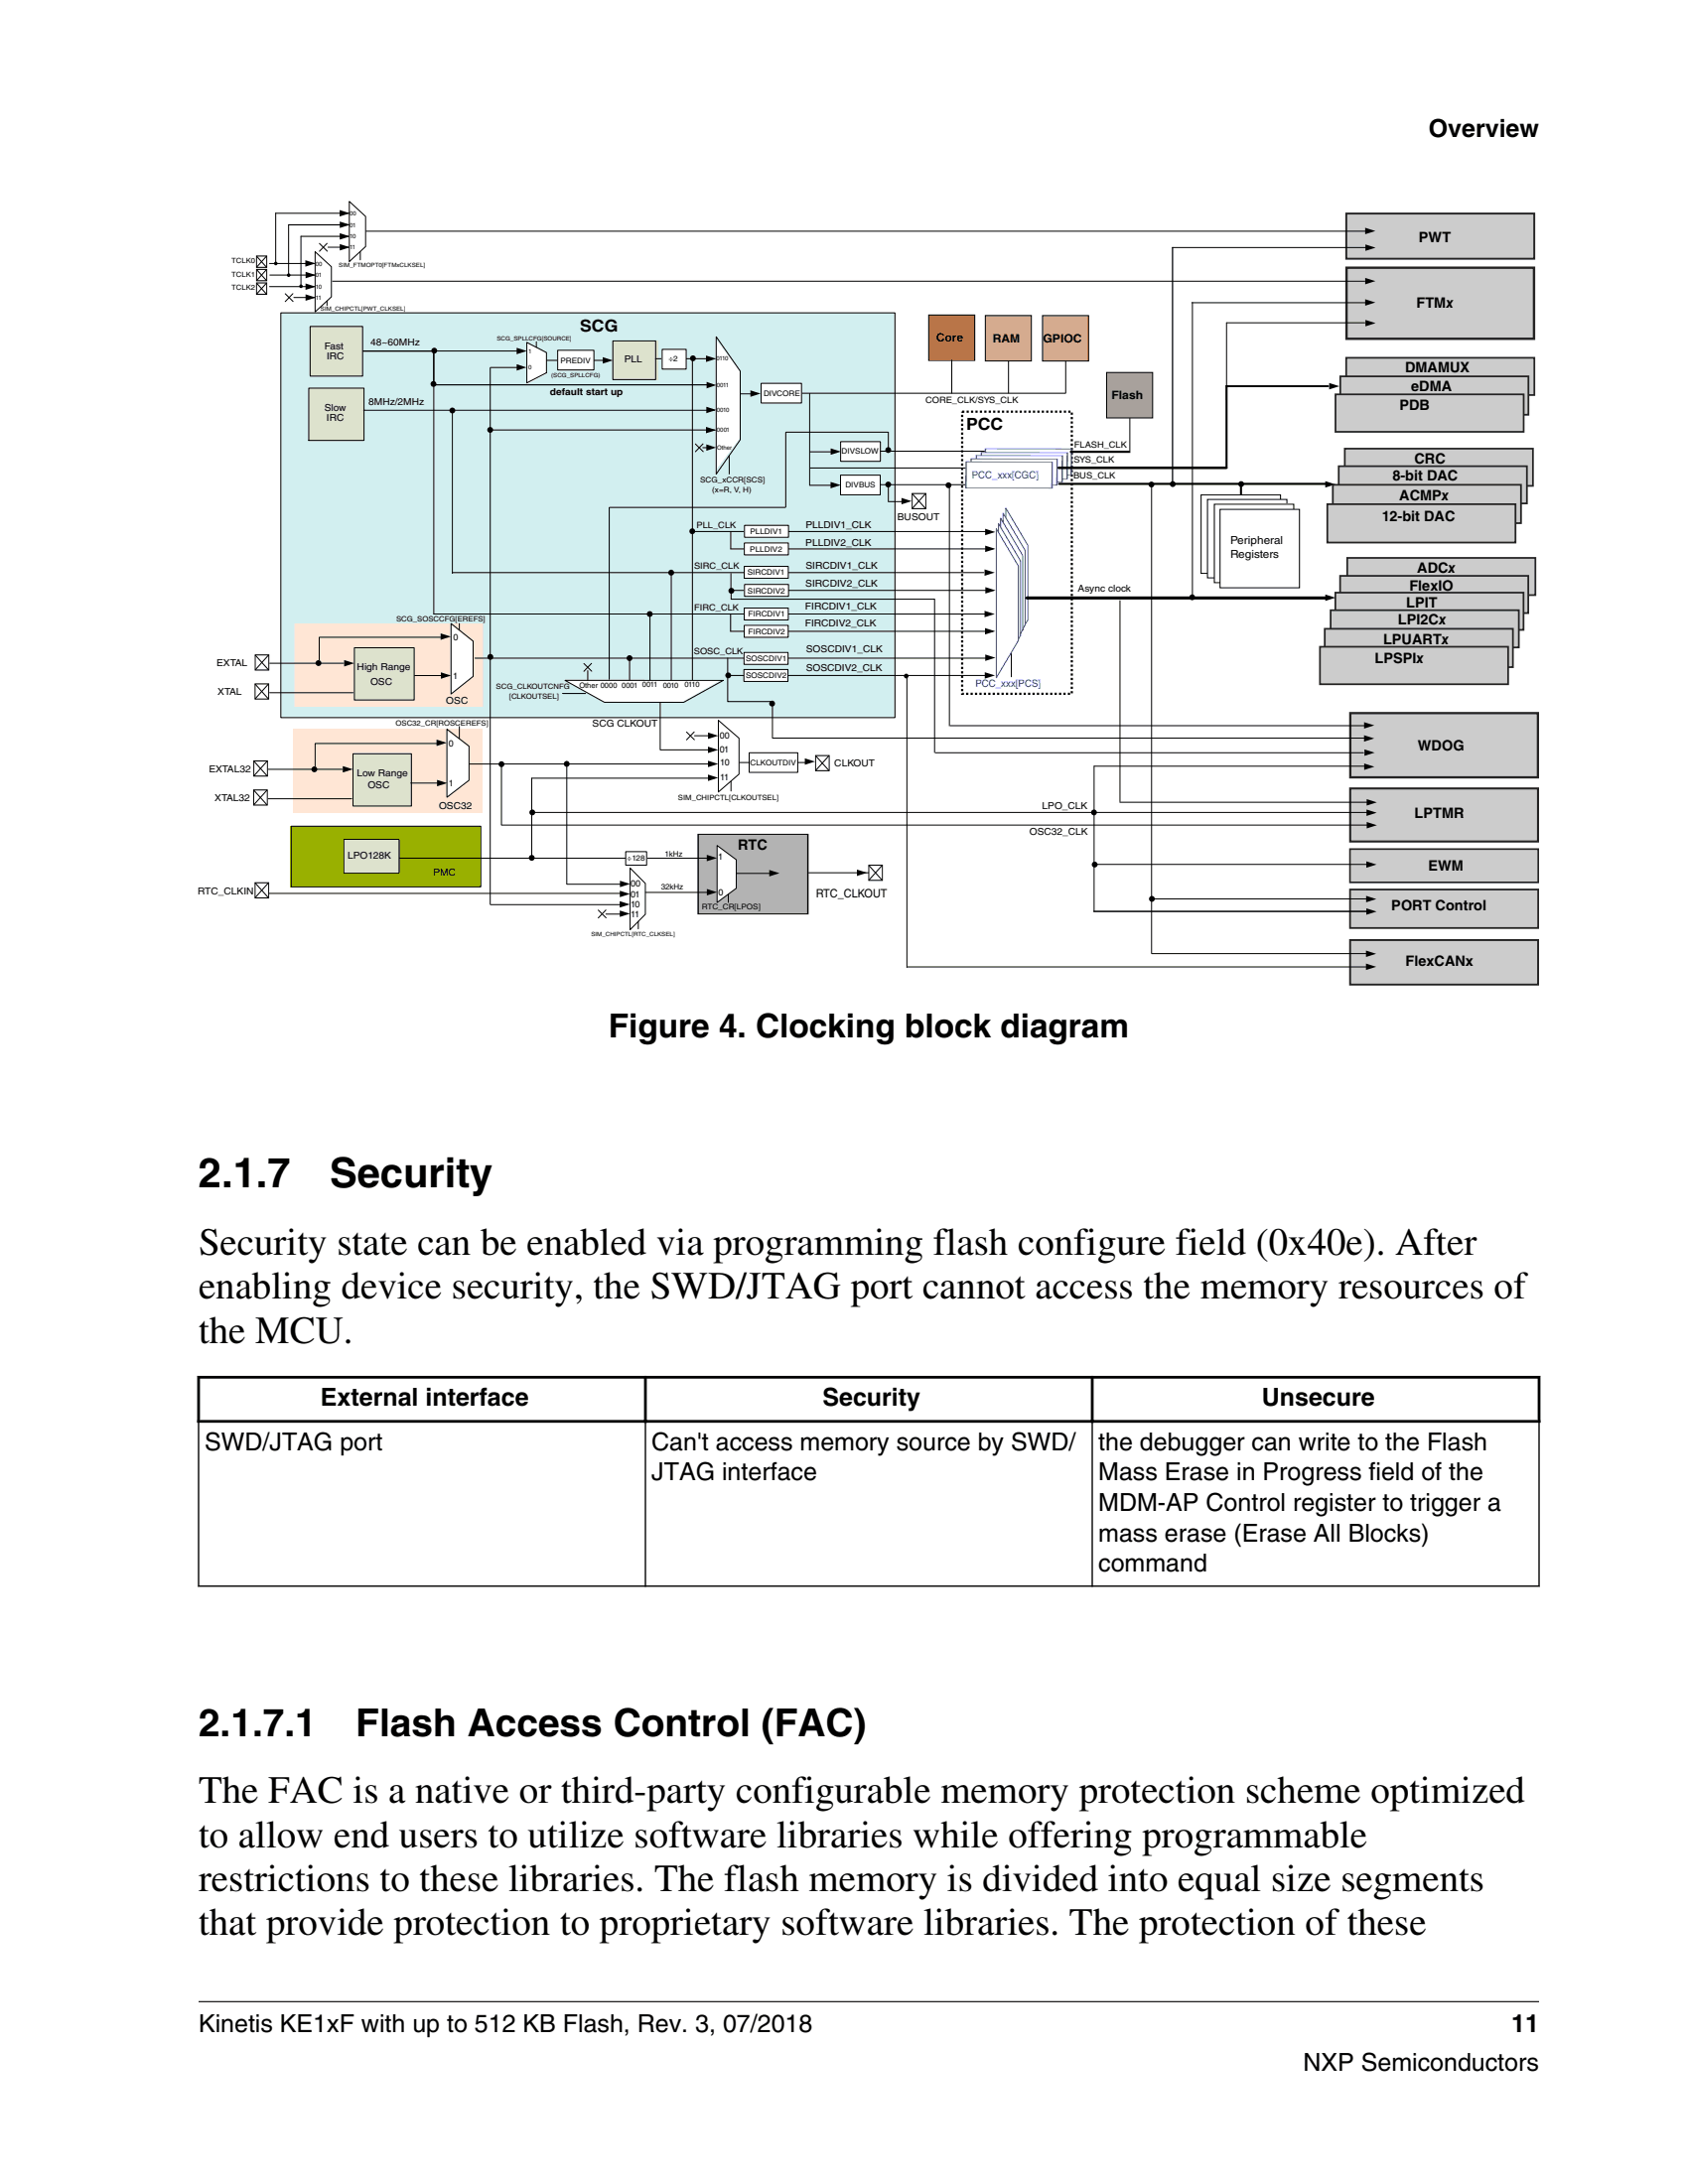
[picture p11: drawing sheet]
<svg xmlns="http://www.w3.org/2000/svg" width="216mm" height="279mm" viewBox="0 0 216 279" stroke-linecap="round" stroke-linejoin="round" font-family="sans-serif">
<path d="M153.6 63.3h10.2v10.1h-10.2z" fill="none" stroke="#000" stroke-width=".13"/>
<path d="M154.4 63.9h10.2v10h-10.2z" fill="#fff"/>
<path d="M154.4 63.9h10.2v10h-10.2z" fill="none" stroke="#000" stroke-width=".13"/>
<path d="M155.3 64.5h10.2v10h-10.2z" fill="#fff"/>
<path d="M155.3 64.5h10.2v10h-10.2z" fill="none" stroke="#000" stroke-width=".13"/>
<path d="M156 65.2h10.2v10h-10.2z" fill="#fff"/>
<path d="M156 65.2h10.2v10h-10.2z" fill="none" stroke="#000" stroke-width=".13"/>
<path d="M35.9 40h78.6v51.8h-78.6z" fill="#d2eff0"/>
<path d="M35.9 40h78.6v51.8h-78.6z" fill="none" stroke="#000" stroke-width=".13"/>
<path d="M37.5 93.3h24.2v10.7h-24.2z" fill-rule="evenodd" fill="#ffe6d5"/>
<path d="M39.7 41.8h6.7v6.3h-6.7z" fill-rule="evenodd" fill="#dde2cd"/>
<path d="M39.7 41.8h6.7v6.3h-6.7z" fill="none" stroke="#000" stroke-width=".13"/>
<path d="M39.5 49.7h7.1v6.6h-7.1z" fill-rule="evenodd" fill="#dde2cd"/>
<path d="M39.5 49.7h7.1v6.6h-7.1z" fill="none" stroke="#000" stroke-width=".13"/>
<path d="M37.6 79.7h24.2v10.7h-24.2z" fill-rule="evenodd" fill="#ffe6d5"/>
<path d="M45.3 82.9h7.7v6.7h-7.7z" fill-rule="evenodd" fill="#dde2cd"/>
<path d="M45.3 82.9h7.7v6.7h-7.7z" fill="none" stroke="#000" stroke-width=".13"/>
<path d="M57.7 80l2.8 2.2v4.4l-2.8 2.2z" fill-rule="evenodd" fill="#fff"/>
<path d="M57.7 79.8l2.8 2.2v4.5l-2.8 2.3zM34.5 88.6h10.7M34.5 84.9h9.5M53 86.4h3.5M56.9 81.5h-16.1v2.9" fill="none" stroke="#000" stroke-width=".13"/>
<path d="M44 84.4l1.3 .5-1.3 .4zM56.4 86l1.3 .4-1.3 .4z" fill="#000"/>
<path d="M78.4 43.6h5.7v5h-5.7z" fill-rule="evenodd" fill="#dde2cd"/>
<path d="M78.4 43.6h5.5v5h-5.5z" fill="none" stroke="#000" stroke-width=".13"/>
<path d="M67.4 43.9l2.5 1.3v2.6l-2.5 1.4z" fill-rule="evenodd" fill="#fff"/>
<path d="M46.5 44.9h19.6M67.4 43.8l2.5 1.3v2.6l-2.5 1.3zM69.9 46.1h7.2" fill="none" stroke="#000" stroke-width=".13"/>
<path d="M66.1 44.5l1.3 .4-1.3 .4zM77.1 45.7l1.3 .4-1.3 .4z" fill="#000"/>
<path d="M91.6 43.5l3.1 4.1v8.3l-3.1 4.2z" fill-rule="evenodd" fill="#fff"/>
<path d="M83.8 45.9h6.6M91.6 43.1l3.1 4.4v8.8l-3.1 4.4z" fill="none" stroke="#000" stroke-width=".13"/>
<path d="M90.3 45.5l1.3 .4-1.3 .4z" fill="#000"/>
<path d="M97.3 49h5.2v2.6h-5.2z" fill="#fff"/>
<path d="M94.7 50.4h1.3M97.3 49h5.2v2.6h-5.2zM102.6 50.3h33.6" fill="none" stroke="#000" stroke-width=".13"/>
<path d="M90.4 48.9l1.2 .4-1.2 .4zM96 49.9l1.3 .5-1.3 .4zM106.2 61.6l1.3 .5-1.3 .4z" fill="#000"/>
<path d="M55.3 49.2h35.4" fill="none" stroke="#000" stroke-width=".15"/>
<circle cx="55.5" cy="44.9" r=".37" fill="#000003"/>
<path d="M33.7 114.3h45.7" fill="none" stroke="#000" stroke-width=".13"/>
<path d="M32.6 83.8h1.8v1.9h-1.8z" fill="#fefefe"/>
<path d="M32.6 83.8h1.8v1.9h-1.8zM32.6 83.8l1.8 1.9M34.4 83.8l-1.8 1.9" fill="none" stroke="#000" stroke-width=".13"/>
<path d="M32.6 87.5h1.8v1.9h-1.8z" fill="#fefefe"/>
<path d="M32.6 87.5h1.8v1.9h-1.8zM32.6 87.5l1.7 1.9M34.3 87.5l-1.7 1.9" fill="none" stroke="#000" stroke-width=".13"/>
<path d="M32.6 112.9h1.8v2h-1.8z" fill="#fefefe"/>
<path d="M32.6 112.9h1.8v2h-1.8zM32.6 112.9l1.7 2M34.3 112.9l-1.7 1.9M80.6 111.1l1.9 1.9v4l-1.9 1.9z" fill="none" stroke="#000" stroke-width=".13"/>
<path d="M56.4 81l1.3 .4-1.3 .5zM79.3 112.7l1.3 .4-1.3 .4z" fill="#000"/>
<path d="M37.1 105.7h24.4v7.8h-24.4z" fill-rule="evenodd" fill="#99b000"/>
<path d="M46.5 52.5h44.9M55.5 45.2v33.3M37.2 105.7h24.3v7.7h-24.3z" fill="none" stroke="#000" stroke-width=".13"/>
<path d="M90.3 52l1.3 .4-1.3 .5zM79.3 114l1.3 .4-1.3 .4z" fill="#000"/>
<circle cx="40.7" cy="84.8" r=".37" fill="#000003"/>
<path d="M88.6 46v41M91.3 99.6h-23.3v10.2" fill="none" stroke="#000" stroke-width=".13"/>
<path d="M90.6 99.1l1.3 .4-1.3 .4z" fill="#000"/>
<circle cx="88.6" cy="45.8" r=".37" fill="#000003"/>
<path d="M57.9 52.7v20.7" fill="none" stroke="#000" stroke-width=".13"/>
<circle cx="62.7" cy="84" r=".37" fill="#000003"/>
<path d="M103.6 50.3v11.8" fill="none" stroke="#000" stroke-width=".13"/>
<circle cx="55.4" cy="49.1" r=".37" fill="#000003"/>
<path d="M71.3 44.8h4.7v2.5h-4.7z" fill="#fff"/>
<path d="M71.3 44.8h4.7v2.5h-4.7zM84.4 89.8v6.1M72.5 113.1h7.1" fill="none" stroke="#000" stroke-width=".13"/>
<path d="M102.9 97l1.3 .4-1.3 .4z" fill-rule="evenodd" fill="#000"/>
<circle cx="80.5" cy="84.2" r=".37" fill="#000003"/>
<path d="M103.6 62.1h2.9" fill="none" stroke="#000" stroke-width=".13"/>
<path d="M107.5 60.8h5.1v2.5h-5.1z" fill="#fff"/>
<path d="M107.5 60.8h5.1v2.5h-5.1z" fill="none" stroke="#000" stroke-width=".13"/>
<path d="M104.3 96.7h1.8v1.9h-1.8z" fill="#fefefe"/>
<path d="M104.3 96.7h1.8v1.9h-1.8zM104.3 96.7l1.7 1.9M106 96.7l-1.7 1.9" fill="none" stroke="#000" stroke-width=".13"/>
<path d="M45.2 96.4h7.4v6.7h-7.4z" fill-rule="evenodd" fill="#dde2cd"/>
<path d="M34.3 98.4h9.5M45.2 96.4h7.4v6.7h-7.4zM64.1 97.7h26.7M34.3 102.2h10.7" fill="none" stroke="#000" stroke-width=".13"/>
<path d="M43.8 98l1.3 .4-1.3 .4z" fill-rule="evenodd" fill="#000"/>
<path d="M32.5 97.4h1.7v1.9h-1.7z" fill="#fefefe"/>
<path d="M32.5 97.4h1.7v1.9h-1.7zM32.5 97.4l1.7 1.9M34.2 97.4l-1.7 1.9" fill="none" stroke="#000" stroke-width=".13"/>
<path d="M32.4 101.1h1.8v1.9h-1.8z" fill="#fefefe"/>
<path d="M62.7 55h28.7M62.7 47.1v68.6M62.7 47h4.1M72.5 97.4v15.7M32.4 101.1h1.8v1.9h-1.8zM32.4 101.1l1.8 1.9M34.2 101.1l-1.8 1.9" fill="none" stroke="#000" stroke-width=".13"/>
<path d="M66.1 46.6l1.2 .4-1.2 .4zM90.3 54.6l1.3 .4-1.3 .4z" fill="#000"/>
<circle cx="62.7" cy="55" r=".37" fill="#000003"/>
<path d="M44 107.5h7v4.1h-7z" fill-rule="evenodd" fill="#dde2cd"/>
<path d="M84.5 95.9h6.5M91.9 92.2l2.6 2.2v4.6l-2.6 2.3zM94.6 97.5h8.5M44 107.4h7v4.3h-7z" fill="none" stroke="#000" stroke-width=".13"/>
<path d="M90.6 95.5l1.3 .4-1.3 .4zM90.6 97.3l1.3 .4-1.3 .4z" fill="#000"/>
<g fill="#000003">
<circle cx="72.5" cy="97.7" r=".37"/>
<circle cx="113.6" cy="62" r=".37"/>
</g>
<path d="M113.6 61.8v2.4" fill="none" stroke="#000" stroke-width=".13"/>
<circle cx="68" cy="109.7" r=".37" fill="#000003"/>
<path d="M123.1 52.7h14v36.1h-14z" fill="#fff"/>
<path d="M123.1 52.7h14v36.1h-14z" fill="none" stroke="#000" stroke-width=".28" stroke-dasharray=".3 .3" stroke-linecap="butt"/>
<path d="M118.8 40.3h5.9v5.8h-5.9z" fill="#f60"/>
<path d="M118.8 40.3h5.9v5.8h-5.9z" fill="none" stroke="#000" stroke-width=".13"/>
<path d="M126 40.4h5.9v5.8h-5.9z" fill="#deaa87"/>
<path d="M121.7 46.1v4.2M126 40.4h5.9v5.8h-5.9zM112.6 62h11M113.6 64.2h2.5" fill="none" stroke="#000" stroke-width=".13"/>
<path d="M116.7 63.1h1.7v2h-1.7z" fill="#fefefe"/>
<path d="M116.7 63.1h1.7v2h-1.7zM116.7 63.2l1.7 1.9M118.4 63.1l-1.7 2" fill="none" stroke="#000" stroke-width=".13"/>
<path d="M115.3 63.7l1.3 .4-1.3 .4z" fill="#000"/>
<path d="M126 57.4h11v3.4h-11z" fill="#fff"/>
<path d="M126 57.4h11v3.4h-11z" fill="none" stroke="#00f" stroke-width=".13"/>
<path d="M125.5 57.9h11v3.4l-11-.1z" fill="#fff"/>
<path d="M125.5 57.9h11v3.4l-11-.1z" fill="none" stroke="#00f" stroke-width=".13"/>
<path d="M124.9 58.3h11v3.3h-11z" fill="#fff"/>
<path d="M124.9 58.3h11v3.3h-11z" fill="none" stroke="#00f" stroke-width=".13"/>
<path d="M124.2 58.7h11v3.4l-11-.1z" fill="#fff"/>
<path d="M124.2 58.7h11v3.4l-11-.1z" fill="none" stroke="#00f" stroke-width=".13"/>
<path d="M123.6 59.1h11v3.4l-11-.1z" fill="#fff"/>
<path d="M123.6 59.1h11v3.4l-11-.1z" fill="none" stroke="#00f" stroke-width=".13"/>
<path d="M129 46.2v4.1" fill="none" stroke="#000" stroke-width=".13"/>
<path d="M95.8 96.3h6.2v2.5h-6.2z" fill="#fff"/>
<path d="M95.8 96.3h6.2v2.5h-6.2z" fill="none" stroke="#000" stroke-width=".13"/>
<path d="M72.3 87h19.8l-4.9 2.9-10-.1z" fill-rule="evenodd" fill="#fff"/>
<path d="M72.3 87h20.2l-5.1 2.8h-10.1z" fill="none" stroke="#000" stroke-width=".13"/>
<circle cx="88.5" cy="68" r=".37" fill="#000003"/>
<path d="M83.1 78.8v8.2M80.5 84.1v2.9" fill="none" stroke="#000" stroke-width=".13"/>
<circle cx="85.8" cy="73.3" r=".37" fill="#000003"/>
<path d="M85.9 73.5v13.5" fill="none" stroke="#000" stroke-width=".13"/>
<circle cx="83.1" cy="78.6" r=".37" fill="#000003"/>
<path d="M57.2 93.5l2.8 2.1v4.3l-2.8 2.1z" fill-rule="evenodd" fill="#fff"/>
<path d="M56.4 95.1h-16.1v2.9M57.2 93.3l2.8 2.2v4.3l-2.8 2.2z" fill="none" stroke="#000" stroke-width=".13"/>
<path d="M55.8 94.6l1.3 .4-1.3 .4z" fill-rule="evenodd" fill="#000"/>
<circle cx="40.2" cy="98.4" r=".37" fill="#000003"/>
<path d="M55.5 78.6h70.9M57.9 73.3h67.9M88.6 68h37.5M60 97.7h4.1M60.7 84.2h65.6M52.5 100.2h3.5" fill="none" stroke="#000" stroke-width=".13"/>
<g fill="#000">
<path d="M125.9 72.8l1.3 .5-1.3 .4zM125.9 78.1l1.3 .5-1.3 .4zM126 67.6l1.3 .5-1.3 .4zM126 83.7l1.3 .4-1.3 .5z"/>
<path d="M55.9 99.8l1.3 .4-1.3 .4z" fill-rule="evenodd"/>
</g>
<path d="M95.2 67.2h5.7v1.5h-5.7z" fill="#fff"/>
<path d="M95.2 67.2h5.7v1.5h-5.7z" fill="none" stroke="#000" stroke-width=".13"/>
<path d="M95.2 77.8h5.6v1.5h-5.6z" fill="#fff"/>
<path d="M95.2 77.8h5.6v1.5h-5.6z" fill="none" stroke="#000" stroke-width=".13"/>
<path d="M95.2 83.5h5.6v1.5h-5.6z" fill="#fff"/>
<path d="M95.2 83.5h5.6v1.5h-5.6zM129.4 82.7v3.9" fill="none" stroke="#000" stroke-width=".13"/>
<path d="M128.6 65l2.9 4.8v9.5l-2.9 4.8z" fill="#fff"/>
<path d="M128.6 65l2.9 4.8v9.5l-2.9 4.8z" fill="none" stroke="#0009ff" stroke-width=".13"/>
<path d="M128.3 65.7l2.8 4.7v9.5l-2.8 4.8z" fill="#fff"/>
<path d="M128.3 65.7l2.8 4.7v9.5l-2.8 4.8z" fill="none" stroke="#0009ff" stroke-width=".13"/>
<path d="M128 66.3l2.8 4.8v9.5l-2.8 4.7z" fill="#fff"/>
<path d="M128 66.3l2.8 4.8v9.5l-2.8 4.7z" fill="none" stroke="#0009ff" stroke-width=".13"/>
<path d="M127.7 67l2.8 4.8v9.5l-2.8 4.8z" fill="#fff"/>
<path d="M127.7 67l2.8 4.8v9.5l-2.8 4.8z" fill="none" stroke="#0009ff" stroke-width=".13"/>
<path d="M127.4 67.6l2.9 4.8v9.5l-2.9 4.8z" fill="#fff"/>
<path d="M127.4 67.6l2.9 4.8v9.5l-2.9 4.8z" fill="none" stroke="#0009ff" stroke-width=".13"/>
<path d="M131.3 76.5h38.5" fill="none" stroke="#000" stroke-width=".39"/>
<path d="M135.5 61.9h34.1" fill="none" stroke="#000" stroke-width=".27"/>
<path d="M121.4 62v30.9" fill="none" stroke="#000" stroke-width=".13"/>
<path d="M172.7 91.2h24v8.2h-24z" fill="#ccc"/>
<path d="M172.7 91.2h24v8.2h-24z" fill="none" stroke="#242323" stroke-width=".29"/>
<path d="M174.5 92.4l1.3 .4-1.3 .4zM174.5 97.7l1.3 .4-1.3 .4z" fill="#000"/>
<path d="M121.5 92.8h53.6" fill="none" stroke="#000" stroke-width=".13"/>
<path d="M172.7 100.9h24v6.8h-24z" fill="#ccc"/>
<path d="M172.7 100.9h24v6.8h-24z" fill="none" stroke="#242323" stroke-width=".26"/>
<g fill="#000">
<path d="M174.5 94.1l1.3 .4-1.3 .4zM174.5 95.9l1.3 .4-1.3 .4zM174.8 103.6l1.3 .4-1.3 .4zM174.8 102.2l1.3 .4-1.3 .5z"/>
<path d="M174.8 105.2l1.3 .4-1.3 .4z" fill-rule="evenodd"/>
</g>
<path d="M93.5 75.6v1.1h26v19.6M143.3 76.8v25.8M98.8 89.8v4.6h75.8M119.6 96.3h54.8M139.9 98v18.6M140 98h34.7M64.1 105.6h111M68.1 103.9h107.3M143.2 102.6h31.9" fill="none" stroke="#000" stroke-width=".13"/>
<circle cx="139.9" cy="103.9" r=".37" fill="#000003"/>
<path d="M133.3 40.4h5.9v5.8h-5.9z" fill="#deaa87"/>
<path d="M103.7 59.9h19.8M133.3 40.4h5.9v5.8h-5.9zM136.3 46.2v4.1" fill="none" stroke="#000" stroke-width=".13"/>
<path d="M135.4 59.9h21.4" fill="none" stroke="#000" stroke-width=".32"/>
<path d="M172.3 71.4h24.1v4.7h-24.1z" fill="#ccc"/>
<path d="M172.3 71.4h24.1v4.7h-24.1z" fill="none" stroke="#242323" stroke-width=".22"/>
<path d="M171.4 73.7h24.1v4.7h-24.1z" fill="#ccc"/>
<path d="M171.4 73.7h24.1v4.7h-24.1z" fill="none" stroke="#242323" stroke-width=".22"/>
<path d="M170.8 75.8h24.1v4.8h-24.1z" fill="#ccc"/>
<path d="M170.8 75.8h24.1v4.8h-24.1z" fill="none" stroke="#242323" stroke-width=".22"/>
<path d="M170.2 78.1h24.1v4.7h-24.1z" fill="#ccc"/>
<path d="M170.2 78.1h24.1v4.7h-24.1z" fill="none" stroke="#242323" stroke-width=".22"/>
<path d="M169.4 80.4h24.1v5h-24.1z" fill="#ccc"/>
<path d="M169.4 80.4h24.1v5h-24.1z" fill="none" stroke="#242323" stroke-width=".22"/>
<path d="M168.8 82.7h24.1v4.8h-24.1z" fill="#ccc"/>
<path d="M168.8 82.7h24.1v4.8h-24.1z" fill="none" stroke="#242323" stroke-width=".22"/>
<path d="M169.5 76.1l1.3 .4-1.3 .4z" fill="#000"/>
<path d="M131.4 76.5h37" fill="none" stroke="#000" stroke-width=".13"/>
<path d="M89.3 106.7h14v10.2h-14z" fill="#b3b3b3"/>
<path d="M89.3 106.7h14v10.2h-14z" fill="none" stroke="#000" stroke-width=".15"/>
<path d="M103.4 111.7h8.5" fill="none" stroke="#000" stroke-width=".13"/>
<path d="M111.1 110.7h1.8v1.9h-1.8z" fill="#fefefe"/>
<path d="M111.1 110.7h1.8v1.9h-1.8zM111.1 110.7l1.7 1.9M112.8 110.7l-1.7 1.9" fill="none" stroke="#000" stroke-width=".13"/>
<path d="M90.4 109.4l1.3 .4-1.3 .4zM90.4 113.7l1.3 .4-1.3 .4zM109.6 111.2l1.3 .5-1.3 .4z" fill="#000"/>
<path d="M91.7 108.2l2.5 1.8v3.6l-2.5 1.9z" fill="#fff"/>
<path d="M51.1 109.8h39.3M82.6 114.2h7.8M91.7 108.2l2.5 1.8v3.6l-2.5 1.9zM94.2 111.7h4.2" fill="none" stroke="#000" stroke-width=".13"/>
<path d="M98.4 111.3l1.3 .4-1.3 .4z" fill="#000"/>
<path d="M80 109h2.7v1.7h-2.7z" fill="#fff"/>
<path d="M80 109h2.7v1.7h-2.7z" fill="none" stroke="#000" stroke-width=".13"/>
<path d="M172.7 108.6h24v4.3h-24z" fill="#ccc"/>
<path d="M172.7 108.6h24v4.3h-24z" fill="none" stroke="#242323" stroke-width=".21"/>
<path d="M172.7 113.8h24v4.9h-24z" fill="#ccc"/>
<path d="M172.7 113.8h24v4.9h-24z" fill="none" stroke="#242323" stroke-width=".23"/>
<path d="M169.5 61.6l1.3 .4-1.3 .4zM174.7 114.6l1.3 .4-1.3 .4zM174.8 116.2l1.3 .4-1.3 .4z" fill="#000"/>
<path d="M147.3 62v60M139.9 116.6h35.2M147.3 115h28.1" fill="none" stroke="#000" stroke-width=".13"/>
<path d="M158.7 61.8v1.5" fill="none" stroke="#000" stroke-width=".26"/>
<path d="M172 57.4h24.1v4.8h-24.1z" fill="#ccc"/>
<path d="M172 57.4h24.1v4.8h-24.1z" fill="none" stroke="#242323" stroke-width=".22"/>
<path d="M171.2 59.6h24.1v4.8h-24.1z" fill="#ccc"/>
<path d="M171.2 59.6h24.1v4.8h-24.1z" fill="none" stroke="#242323" stroke-width=".22"/>
<path d="M170.5 62h24v4.9h-24z" fill="#ccc"/>
<path d="M170.5 62h24v4.9h-24z" fill="none" stroke="#242323" stroke-width=".22"/>
<path d="M156.9 49.3v10.6" fill="none" stroke="#000" stroke-width=".27"/>
<path d="M172.2 45.8h24v4.7h-24z" fill="#ccc"/>
<path d="M172.2 45.8h24v4.7h-24z" fill="none" stroke="#242323" stroke-width=".22"/>
<path d="M171.4 48.1h24.1v5h-24.1z" fill="#ccc"/>
<path d="M171.4 48.1h24.1v5h-24.1z" fill="none" stroke="#242323" stroke-width=".22"/>
<path d="M170.8 50.5h24.1v4.7h-24.1z" fill="#ccc"/>
<path d="M170.8 50.5h24.1v4.7h-24.1z" fill="none" stroke="#242323" stroke-width=".22"/>
<path d="M156.9 49.4h13" fill="none" stroke="#000" stroke-width=".25"/>
<circle cx="68.1" cy="103.9" r=".37" fill="#000003"/>
<path d="M170 49l1.3 .4-1.3 .4z" fill="#000"/>
<path d="M32.8 36.2h1.3v1.4h-1.3z" fill="#fefefe"/>
<path d="M32.8 36.2h1.3v1.4h-1.3zM32.8 36.2l1.3 1.4M34.1 36.2l-1.3 1.4" fill="none" stroke="#000" stroke-width=".13"/>
<path d="M32.8 34.5h1.3v1.4h-1.3z" fill="#fefefe"/>
<path d="M32.8 34.5h1.3v1.4h-1.3zM32.8 34.5l1.3 1.4M34.1 34.5l-1.3 1.4" fill="none" stroke="#000" stroke-width=".13"/>
<path d="M32.8 32.8h1.3v1.4h-1.3z" fill="#fefefe"/>
<path d="M32.8 32.8h1.3v1.4h-1.3zM32.8 32.8l1.3 1.4M34.1 32.8l-1.3 1.4M34.5 33.7h5.7M34.5 36.7h5.7M34.5 35.2h5.7" fill="none" stroke="#000" stroke-width=".13"/>
<path d="M172.2 34.2h24v9.1h-24z" fill="#ccc"/>
<path d="M172.2 34.2h24v9.1h-24z" fill="none" stroke="#242323" stroke-width=".31"/>
<path d="M174.6 38.3l1.3 .4-1.3 .4zM174.6 35.6l1.3 .4-1.3 .4zM174.6 40.9l1.3 .4-1.3 .5z" fill="#000"/>
<path d="M42.5 36h132.1M152.4 38.7h22.2M156.9 41.2v10M156.9 41.3h17.7" fill="none" stroke="#000" stroke-width=".13"/>
<path d="M172.2 27.3h24v5.8h-24z" fill="#ccc"/>
<path d="M172.2 27.3h24v5.8h-24z" fill="none" stroke="#242323" stroke-width=".24"/>
<path d="M174.6 29.1l1.3 .5-1.3 .4zM174.6 31.3l1.3 .4-1.3 .4z" fill="#000"/>
<path d="M44.7 25.8l2.1 1.9v3.8l-2.1 2z" fill="#fff"/>
<path d="M36.9 28.8v6.4M38.5 30.2v6.4M38.5 30.2h6.1M44.6 27.3h-9.3v6.4M44.7 25.8l2.1 1.9v3.8l-2.1 2zM46.8 29.6h128.5M149.9 31.7h25" fill="none" stroke="#000" stroke-width=".13"/>
<path d="M36.9 28.8h7.7M46.4 44.9h9M55.5 44.9v4.2" fill="none" stroke="#000" stroke-width=".15"/>
<path d="M150 31.6v30.3" fill="none" stroke="#000" stroke-width=".16"/>
<path d="M39.1 33.3l1.3 .4-1.3 .4zM43.4 26.9l1.3 .4-1.3 .4zM43.5 29.8l1.3 .4-1.3 .5zM43.5 28.3l1.3 .5-1.3 .4z" fill="#000"/>
<g fill="#000003">
<circle cx="150" cy="61.9" r=".37"/>
<circle cx="147.3" cy="62" r=".37"/>
<circle cx="158.7" cy="61.9" r=".37"/>
</g>
<g fill="none" stroke="#000" stroke-width=".13">
<path d="M40.9 31.1l1 1M41.8 38.2v.9M41.8 31.1l-.9 1M42 31.6h2.6M46.1 32.2v1M68.6 43.7v.7M88.9 56.8l1 1M89.9 57.3h1.2M89.9 56.8l-1 1M93.3 58.4v2.2M58.8 79.8v.8M93.5 73.4v2.1"/>
<path d="M58.8 92.9v1.6M71.9 88.7h3M74.7 84.9l1 1M75.2 85.8v1.2M75.7 84.9l-1 1M87.8 93.6l1 1M88.8 93.6l-1 1.1M88.8 94.1h2.4M93.5 100v1.2M62.7 115.7h16.7M76.5 116.4l1 1M77.5 116.4l-1 1"/>
<path d="M77.5 116.9h2M81.6 117.9v.9M93.2 114.4v1"/>
</g>
<g fill="#000">
<path d="M43.5 31.2l1.3 .4-1.3 .4zM90.3 56.8l1.3 .5-1.3 .4zM90.6 93.7l1.3 .4-1.3 .4zM79.3 116.5l1.3 .4-1.3 .4z"/>
<path d="M79.3 115.3l1.3 .4-1.3 .4z" fill-rule="evenodd"/>
</g>
<path d="M40.3 32.2l2.1 1.9v3.9l-2.1 1.9z" fill="#fff"/>
<path d="M36.5 37.6l1 1M37.5 37.6l-1 1M37.6 38.1h2.6M40.3 32.2l2.1 1.9v3.9l-2.1 1.9z" fill="none" stroke="#000" stroke-width=".13"/>
<path d="M39.1 36.3l1.3 .4-1.3 .4zM39.1 37.7l1.3 .4-1.3 .4zM39.1 34.8l1.3 .4-1.3 .4z" fill="#000"/>
<g fill="#000">
<circle cx="35.3" cy="33.7" r=".23"/>
<circle cx="36.9" cy="35.2" r=".23"/>
<circle cx="38.5" cy="36.6" r=".23"/>
</g>
<circle cx="57.9" cy="52.5" r=".37" fill="#000003"/>
<path d="M64.1 97.8v7.7" fill="none" stroke="#000" stroke-width=".13"/>
<circle cx="64.1" cy="97.8" r=".37" fill="#000003"/>
<path d="M84.7 44.7h3.1v2.5h-3.1z" fill="#fff"/>
<path d="M84.7 44.7h3.1v2.5h-3.1zM103.6 57.8h3" fill="none" stroke="#000" stroke-width=".13"/>
<path d="M106.2 57.4l1.3 .4-1.3 .4z" fill="#000"/>
<path d="M107.5 56.5h5.1v2.5h-5.1z" fill="#fff"/>
<path d="M107.5 56.5h5.1v2.5h-5.1zM112.6 57.7h13.3" fill="none" stroke="#000" stroke-width=".13"/>
<path d="M137 57.8h7.4" fill="none" stroke="#000" stroke-width=".28"/>
<path d="M141.5 47.7h5.9v5.8h-5.9z" fill="#ac9d93"/>
<path d="M141.5 47.7h5.9v5.8h-5.9zM144.5 53.5v4.4M93.5 68v2.2h33.5" fill="none" stroke="#000" stroke-width=".13"/>
<path d="M95.2 69.5h5.6v1.5h-5.6z" fill="#fff"/>
<path d="M93.5 75.5h33.5M95.2 69.5h5.6v1.5h-5.6z" fill="none" stroke="#000" stroke-width=".13"/>
<path d="M126 69.8l1.3 .4-1.3 .4z" fill="#000"/>
<path d="M95.2 74.8h5.7v1.5h-5.7z" fill="#fff"/>
<path d="M95.2 74.8h5.7v1.5h-5.7z" fill="none" stroke="#000" stroke-width=".13"/>
<path d="M126 75.1l1.3 .4-1.3 .4z" fill="#000"/>
<path d="M95.2 72.5h5.6v1.5h-5.6z" fill="#fff"/>
<path d="M93.4 78.6v2.2h33.6M95.2 72.5h5.6v1.5h-5.6z" fill="none" stroke="#000" stroke-width=".13"/>
<path d="M95.2 80h5.6v1.5h-5.6z" fill="#fff"/>
<path d="M93 86.4h34M95.2 80h5.6v1.5h-5.6z" fill="none" stroke="#000" stroke-width=".13"/>
<path d="M126 80.3l1.3 .5-1.3 .4z" fill="#000"/>
<path d="M95.2 85.7h5.6v1.5h-5.6z" fill="#fff"/>
<path d="M95.2 85.7h5.6v1.5h-5.6z" fill="none" stroke="#000" stroke-width=".13"/>
<path d="M126 86l1.3 .4-1.3 .4z" fill="#000"/>
<circle cx="93.1" cy="86.4" r=".37" fill="#000003"/>
<path d="M169.8 64.5h24v4.9h-24z" fill="#ccc"/>
<path d="M169.8 64.5h24v4.9h-24z" fill="none" stroke="#242323" stroke-width=".22"/>
<path d="M172.7 120.3h24v5.7h-24z" fill="#ccc"/>
<path d="M172.7 120.3h24v5.7h-24z" fill="none" stroke="#242323" stroke-width=".24"/>
<path d="M116.1 123.7h58.7" fill="none" stroke="#000" stroke-width=".13"/>
<circle cx="147.3" cy="115" r=".37" fill="#000003"/>
<path d="M174.8 110.2l1.3 .4-1.3 .4zM174.7 121.6l1.3 .4-1.3 .4zM174.7 123.3l1.3 .4-1.3 .4z" fill="#000"/>
<path d="M100.5 55.3v9.6M100.5 55.3h13.1M113.6 55.3v2.4M77.9 64.9v22M78 64.9h22.4M139.9 116.6h35.2M139.9 110.6h35.2M147.3 122h28" fill="none" stroke="#000" stroke-width=".13"/>
<g fill="#000003">
<circle cx="140" cy="110.6" r=".37"/>
<circle cx="121.3" cy="62.1" r=".37"/>
<circle cx="113.6" cy="57.6" r=".37"/>
<circle cx="98.8" cy="90" r=".37"/>
<circle cx="93.5" cy="75.6" r=".37"/>
</g>
<path d="M152.5 38.7v37.9M93.1 84.1v5.7h5.6M116 86.5v37.3" fill="none" stroke="#000" stroke-width=".13"/>
<circle cx="115.9" cy="86.5" r=".3" fill="#000"/>
<circle cx="152.5" cy="76.4" r=".37" fill="#000003"/>
<g fill="#fff">
<path d="M25.4 176.2h171.4v28.6h-171.4z" fill-rule="evenodd"/>
<path d="M25.6 176.4h56.8v5.3h-56.8z" fill-rule="evenodd"/>
<path d="M82.7 176.4h56.8v5.3h-56.8z" fill-rule="evenodd"/>
<path d="M139.9 176.4h56.8v5.3h-56.8z" fill-rule="evenodd"/>
<path d="M25.5 182h57v20.8h-57z" fill-rule="evenodd"/>
<path d="M82.6 182h57v20.8h-57z" fill-rule="evenodd"/>
<path d="M139.8 182h57v20.8h-57z" fill-rule="evenodd"/>
</g>
<path d="M25.2 176.2h171.8M25.4 176v6M82.5 176v6M139.7 176v6M196.8 176v6M25.2 181.8h171.8" fill="none" stroke="#000" stroke-width=".35"/>
<path d="M25.4 182v21M82.5 181.6v21.4M139.7 181.6v21.4M196.8 182v21M25.3 202.9h171.6" fill="none" stroke="#000" stroke-width=".18"/>
<path d="M25.4 256.1h171.4" fill="none" stroke="#000" stroke-width=".14"/>
<g font-size="5.3">
<text x="25.4" y="151.9">2.1.7</text>
<text x="42.2" y="151.9">Security</text>
</g>
<g font-size="4.9">
<text x="25.4" y="160.5">Security state can be enabled via programming flash configure field (0x40e). After</text>
<text x="25.4" y="166.2">enabling device security, the SWD/JTAG port cannot access the memory resources of</text>
<text x="25.4" y="171.8">the MCU.</text>
<text x="25.4" y="222.2">2.1.7.1</text>
<text x="45.5" y="222.2">Flash Access Control (FAC)</text>
<text x="25.4" y="230.6">The FAC is a native or third-party configurable memory protection scheme optimized</text>
<text x="25.4" y="236.3">to allow end users to utilize software libraries while offering programmable</text>
<text x="25.4" y="241.9">restrictions to these libraries. The flash memory is divided into equal size segments</text>
<text x="25.4" y="247.6">that provide protection to proprietary software libraries. The protection of these</text>
</g>
<text font-size="4.2" x="77.8" y="132.7">Figure 4. Clocking block diagram</text>
<g font-size="3.2">
<text x="182.7" y="17.5">Overview</text>
<text x="41" y="179.9">External interface</text>
<text x="105.2" y="179.9">Security</text>
<text x="161.4" y="179.9">Unsecure</text>
<text x="26.2" y="185.5">SWD/JTAG port</text>
<text x="83.3" y="185.5">Can't access memory source by SWD/</text>
<text x="140.5" y="185.5">the debugger can write to the Flash</text>
<text x="83.3" y="189.4">JTAG interface</text>
<text x="140.5" y="189.4">Mass Erase in Progress field of the</text>
<text x="140.5" y="193.3">MDM-AP Control register to trigger a</text>
<text x="140.5" y="197.2">mass erase (Erase All Blocks)</text>
<text x="140.5" y="201.1">command</text>
<text x="25.4" y="260">Kinetis KE1xF with up to 512 KB Flash, Rev. 3, 07/2018</text>
<text x="193.3" y="260">11</text>
<text x="166.7" y="265">NXP Semiconductors</text>
</g>
<g font-size="2.1">
<text x="74.2" y="42.5">SCG</text>
<text x="123.6" y="54.9">PCC</text>
</g>
<g font-size="1.8">
<text x="181.5" y="31">PWT</text>
<text x="181.2" y="39.4">FTMx</text>
<text x="179.7" y="47.6">DMAMUX</text>
<text x="179" y="52.5">PDB</text>
<text x="180.5" y="50.1">eDMA</text>
<text x="180.9" y="59.3">CRC</text>
<text x="178.1" y="61.5">8-bit DAC</text>
<text x="179" y="63.9">ACMPx</text>
<text x="176.8" y="66.7">12-bit DAC</text>
<text x="179.9" y="77.7">LPIT</text>
<text x="180.3" y="75.5">FlexIO</text>
<text x="181.3" y="73.2">ADCx</text>
<text x="176.9" y="82.4">LPUARTx</text>
<text x="178.8" y="79.9">LPI2Cx</text>
<text x="175.8" y="84.8">LPSPIx</text>
<text x="181.4" y="96">WDOG</text>
<text x="180.9" y="104.6">LPTMR</text>
<text x="94.4" y="108.7">RTC</text>
<text x="182.7" y="111.4">EWM</text>
<text x="178" y="116.5">PORT Control</text>
<text x="179.8" y="123.6">FlexCANx</text>
</g>
<g font-size="1.5">
<text x="119.7" y="43.8">Core</text>
<text x="127" y="43.8">RAM</text>
<text x="133.4" y="43.8">GPIOC</text>
<text x="142.2" y="51.1">Flash</text>
<text x="104.4" y="114.8">RTC_CLKOUT</text>
</g>
<g font-size="1.4">
<text x="157.4" y="71.4">Registers</text>
<text x="157.4" y="69.6">Peripheral</text>
</g>
<g font-size="1.3" fill="#00f">
<text x="124.3" y="61.2" transform="rotate(-1 124.3 61.2)">PCC_xxx[CGC]</text>
<text x="124.8" y="87.9" transform="rotate(-1 124.8 87.9)">PCC_xxx[PCS]</text>
</g>
<g font-size="1.2">
<text x="41.5" y="44.6">Fast</text>
<text x="41.8" y="45.9">IRC</text>
<text x="47.4" y="44.2">48~60MHz</text>
<text x="79.8" y="46.3">PLL</text>
<text x="41.5" y="52.6">Slow</text>
<text x="41.8" y="53.8">IRC</text>
<text x="47.1" y="51.8">8MHz/2MHz</text>
<text x="70.3" y="50.5">default start up</text>
<text x="103" y="69.8">PLLDIV2_CLK</text>
<text x="103" y="67.6">PLLDIV1_CLK</text>
<text x="114.8" y="66.5">BUSOUT</text>
<text x="103" y="75.1">SIRCDIV2_CLK</text>
<text x="103" y="72.8">SIRCDIV1_CLK</text>
<text x="137.9" y="75.7">Async clock</text>
<text x="58" y="81.9">0</text>
<text x="103" y="80.2">FIRCDIV2_CLK</text>
<text x="103" y="78">FIRCDIV1_CLK</text>
<text x="103.1" y="83.4">SOSCDIV1_CLK</text>
<text x="27.7" y="85.2">EXTAL</text>
<text x="27.8" y="88.9">XTAL</text>
<text x="45.7" y="85.8">High Range</text>
<text x="47.4" y="87.7">OSC</text>
<text x="57.1" y="90">OSC</text>
<text x="57.9" y="86.8">1</text>
<text x="103.1" y="85.8">SOSCDIV2_CLK</text>
<text x="57.4" y="95.5">0</text>
<text x="75.8" y="93">SCG CLKOUT</text>
<text x="92.1" y="94.5">00</text>
<text x="26.7" y="98.8">EXTAL32</text>
<text x="45.6" y="99.4">Low Range</text>
<text x="47" y="100.8">OSC</text>
<text x="57.4" y="100.6">1</text>
<text x="92.1" y="96.3">01</text>
<text x="92.1" y="97.9">10</text>
<text x="92.1" y="99.9">11</text>
<text x="106.7" y="98.1">CLKOUT</text>
<text x="27.5" y="102.5">XTAL32</text>
<text x="56.1" y="103.5">OSC32</text>
<text x="131.7" y="106.8">OSC32_CLK</text>
<text x="133.3" y="103.5">LPO_CLK</text>
<text x="44.5" y="109.9">LPO128K</text>
<text x="55.4" y="112">PMC</text>
<text x="80.7" y="113.5">00</text>
<text x="91.9" y="109.9">1</text>
<text x="25.3" y="114.5">RTC_CLKIN</text>
<text x="80.7" y="116.1">10</text>
<text x="80.7" y="117.3">11</text>
<text x="80.7" y="114.8">01</text>
<text x="91.9" y="114.5">0</text>
</g>
<g font-size="1.1">
<text x="118.4" y="51.5">CORE_CLK/SYS_CLK</text>
<text x="137.3" y="59.2">SYS_CLK</text>
<text x="137.4" y="57.3">FLASH_CLK</text>
<text x="137.3" y="61.2">BUS_CLK</text>
<text x="89.1" y="67.6">PLL_CLK</text>
<text x="88.8" y="72.8">SIRC_CLK</text>
<text x="88.7" y="83.7">SOSC_CLK</text>
<text x="88.8" y="78.1">FIRC_CLK</text>
</g>
<g font-size="1">
<text x="71.7" y="46.4">PREDIV</text>
<text x="85.5" y="46.3">÷2</text>
<text x="97.7" y="50.7">DIVCORE</text>
<text x="107.6" y="58">DIVSLOW</text>
<text x="89.6" y="61.7">SCG_xCCR[SCS]</text>
<text x="91.1" y="62.9">(x=R, V, H)</text>
<text x="108.1" y="62.3">DIVBUS</text>
<text x="95.9" y="70.6">PLLDIV2</text>
<text x="95.9" y="68.3">PLLDIV1</text>
<text x="95.6" y="73.6">SIRCDIV1</text>
<text x="95.6" y="75.9">SIRCDIV2</text>
<text x="95.7" y="78.9">FIRCDIV1</text>
<text x="95.7" y="81.1">FIRCDIV2</text>
<text x="74.1" y="88">Other 0000</text>
<text x="79.5" y="87.9">0001</text>
<text x="82.2" y="87.9">0011</text>
<text x="84.8" y="88">0010</text>
<text x="87.6" y="87.9">0110</text>
<text x="95.4" y="86.8">SOSCDIV2</text>
<text x="95.4" y="84.6">SOSCDIV1</text>
<text x="96" y="97.9">CLKOUTDIV</text>
<text x="80.2" y="110.2">÷128</text>
<text x="84.6" y="113.8">32kHz</text>
<text x="85" y="109.7">1kHz</text>
<text x="89.7" y="116.3">RTC_CR[LPOS]</text>
</g>
<g font-size=".9">
<text x="29.6" y="33.7">TCLK0</text>
<text x="29.6" y="35.4">TCLK1</text>
<text x="29.6" y="37.1">TCLK2</text>
<text x="50.7" y="79.5">SCG_SOSCCFG[EREFS]</text>
<text x="63.5" y="88.2">SCG_CLKOUTCNFG</text>
<text x="65.1" y="89.3">[CLKOUTSEL]</text>
<text x="50.6" y="92.8">OSC32_CR[ROSCEREFS]</text>
<text x="86.7" y="102.4">SIM_CHIPCTL[CLKOUTSEL]</text>
</g>
<g font-size=".8">
<text x="44.7" y="27.6">00</text>
<text x="44.7" y="29">01</text>
<text x="40.4" y="34">00</text>
<text x="40.4" y="35.5">01</text>
<text x="44.7" y="31.9">11</text>
<text x="44.7" y="30.5">10</text>
<text x="40.4" y="38.3">11</text>
<text x="40.4" y="37">10</text>
<text x="67.6" y="47.3">0</text>
<text x="67.6" y="45.2">1</text>
<text x="91.6" y="46.1">0110</text>
<text x="91.7" y="49.5">0011</text>
<text x="91.7" y="52.7">0010</text>
<text x="91.7" y="55.3">0001</text>
<text x="91.7" y="57.5">Other</text>
</g>
<g font-size=".7">
<text x="43.3" y="34.1">SIM_FTMOPT0[FTMxCLKSEL]</text>
<text x="41" y="39.8">SIM_CHIPCTL[PWT_CLKSEL]</text>
<text x="63.6" y="43.6">SCG_SPLLCFG[SOURCE]</text>
<text x="70.5" y="48.3">(SCG_SPLLCFG)</text>
<text x="75.6" y="119.8">SIM_CHIPCTL[RTC_CLKSEL]</text>
</g>
</svg>
